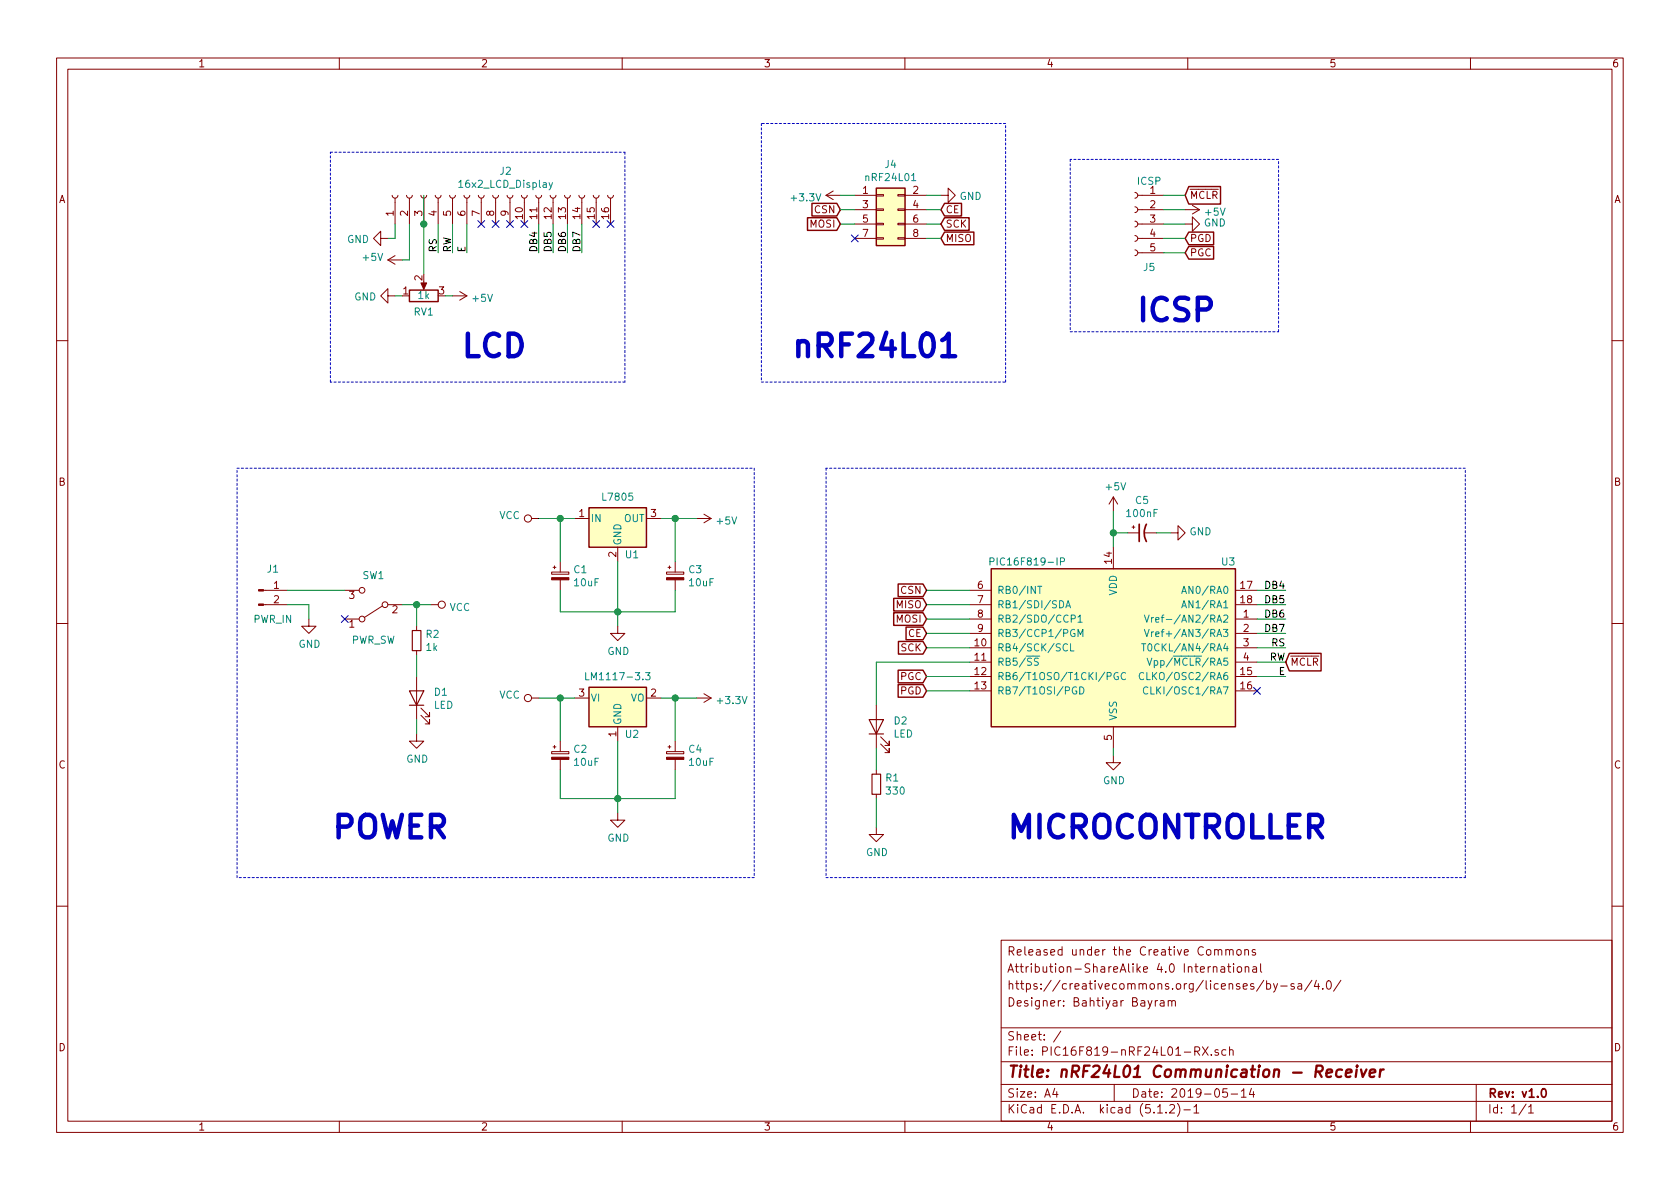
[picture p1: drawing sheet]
<svg xmlns="http://www.w3.org/2000/svg" width="297mm" height="210mm" viewBox="0 0 297 210" stroke-linecap="round" stroke-linejoin="round" font-family="sans-serif">
<g fill="none" stroke="#840000" stroke-width=".18">
<path d="M10 10.3h277v189.9h-277zM12 12.2h273v186.1h-273zM60 10.3v1.9M110 10.3v1.9M160 10.3v1.9M210 10.3v1.9M260 10.3v1.9M69.3 34.5l.1 .3 .4 .2 .4-.1 .2-.4M69.8 35v4.6M71.9 34.5l.1 .3 .3 .2 .4-.1 .2-.4M72.4 35v4.6M74.4 34.5l.1 .3 .4 .2 .3-.1 .2-.4"/>
<path d="M74.9 35v4.6M77 34.5l.1 .3 .3 .2 .4-.1 .2-.4M77.5 35v4.6M79.5 34.5l.1 .3 .3 .2 .4-.1 .2-.4M80 35v4.6M82 34.5l.1 .3 .4 .2 .4-.1 .2-.4M82.5 35v4.6M84.6 34.5l.1 .3 .3 .2 .4-.1 .2-.4M85.1 35v4.6M87.1 34.5l.1 .3 .4 .2 .3-.1 .2-.4M87.6 35v4.6M89.7 34.5l.1 .3 .3 .2 .4-.1 .2-.4"/>
<path d="M90.2 35v4.6M92.2 34.5l.1 .3 .3 .2 .4-.1 .2-.4M92.7 35v4.6M94.7 34.5l.1 .3 .4 .2 .4-.1 .2-.4M95.2 35v4.6M97.3 34.5l.1 .3 .3 .2 .4-.1 .2-.4M97.8 35v4.6M99.8 34.5l.1 .3 .4 .2 .3-.1 .2-.4M100.3 35v4.6M102.4 34.5l.1 .3 .3 .2 .4-.1 .2-.4M102.9 35v4.6M104.9 34.5l.1 .3 .3 .2 .4-.1 .2-.4"/>
<path d="M105.4 35v4.6M107.4 34.5l.1 .3 .4 .2 .4-.1 .2-.4M107.9 35v4.6M146 34.5h2.6M146 34.5l1.3 .8M147.3 33.8l-1.3 .7M151.1 34.5h3.8M151.1 37.1h3.8M151.1 39.6h3.8M154.9 39.5h1.3v.2h-1.3zM154.9 37h1.3v.2h-1.3zM154.9 34.4h1.3v.3h-1.3z"/>
<path d="M158.7 39.5h1.3v.2h-1.3zM158.7 37h1.3v.2h-1.3zM158.7 34.4h1.3v.3h-1.3zM160 34.5h3.8M160 37.1h3.8M160 39.6h3.8M166.4 34.5h1.2v1.3l1.3-1.3-1.3-1.2v1.2M200.7 39.1l.3 .1 .2 .3-.2 .4-.3 .2M200.7 36.6l.3 .1 .2 .3-.2 .4-.3 .2M200.7 34l.3 .2 .2 .2-.2 .5-.3 .1M201.2 34.5h4.5M201.2 37.1h4.5"/>
<path d="M201.2 39.6h4.5M209.5 39.6h1.3v-1.3l1.3 1.3-1.3 1.3v-1.3M209.5 37.1h2.6M210.8 36.3l1.3 .8M212.1 37.1l-1.3 .7M67.3 42.2v-1.3l-1.3 1.3 1.3 1.2v-1.2h1.3M68.6 52.3v-1.3l-1.3 1.3 1.3 1.3v-1.3h1.2M68.6 46l1.2 .7M68.6 46h2.5M69.8 45.2l-1.2 .8M74.9 49.8v1M80 52.3h2.5"/>
<path d="M81.3 51.6l1.2 .7M82.5 52.3l-1.2 .8M151.1 42.2h3.8M154.9 42h1.3v.3h-1.3zM158.7 42h1.3v.3h-1.3zM160 42.2h3.8M200.7 44.2l.3 .1 .2 .3-.2 .4-.3 .2M200.7 41.7l.3 .1 .2 .3-.2 .4-.3 .2M201.2 42.2h4.5M201.2 44.7h4.5M10 60.2h2M285 60.2h2"/>
<path d="M94 91.7h1.2M99.1 99.3v1.9M101.6 91.7h2.5M109.2 96.8v2.5M114.3 91.7h2.5M119.4 99.3v1.9M123.2 91.7h2.5M124.5 90.9l1.2 .8M125.7 91.7l-1.2 .8M196.8 87.9v2.5M196.8 96.8v3.8M196.8 87.9l-.7 1.2"/>
<path d="M196.8 87.9l.8 1.2M199.4 94.2h2M200.2 93.2h.5M200.4 93v.5M202.4 94.2h2.1M207 94.2h1.3v-1.2l1.2 1.2-1.2 1.3v-1.3M10 110.3h2M46.6 104.4h4.2M46.6 106.9h4.2M54.6 109.5v1.2h1.3l-1.3 1.3-1.3-1.3h1.3M61 109.5h2.5M61 104.4h2.5"/>
<path d="M67.6 107.2l-3.2 2M68.6 106.9h2.5M73.7 110.7v.8M73.7 115.1v.7M73.7 119.6v7.6M76.2 106.9h1.3M97.5 101.2h3.1v.3h-3.1zM97.8 100.3h.5M98 100.1v.5M99.1 102.5v1.9M109.2 110.7v1.3h1.3l-1.3 1.3-1.3-1.3h1.3M117.9 101.2h3v.3h-3z"/>
<path d="M118.1 100.3h.5M118.4 100.1v.5M119.4 102.5v1.9M171.4 109.5h3.9M171.4 114.5h3.9M171.4 117.1h3.9M171.4 119.6h3.9M171.4 104.4h3.9M171.4 106.9h3.9M171.4 112h3.9M218.4 109.5h3.8M218.4 114.5h3.8"/>
<path d="M218.4 117.1h3.8M218.4 119.6h3.8M218.4 104.4h3.8M218.4 106.9h3.8M218.4 112h3.8M285 110.3h2M73.7 129.8v1.3h1.2l-1.2 1.2-1.3-1.2h1.3M74.4 126.5l1.5 1.5v-.8v.8h-.7M74.4 125.2l1.5 1.5v-.7v.7h-.7M94 123.4h1.2M97.5 132.9h3.1v.4h-3.1zM97.8 132.1h.5"/>
<path d="M98 131.8v.5M99.1 131.1v1.8M99.1 134.3v1.8M101.6 123.4h2.5M109.2 128.5v2.6M114.3 123.4h2.5M117.9 132.9h3v.4h-3zM118.1 132.1h.5M118.4 131.8v.5M119.4 131.1v1.8M119.4 134.3v1.8M123.2 123.4h2.5"/>
<path d="M124.5 122.7l1.2 .7M125.7 123.4l-1.2 .8M154.9 124.7v7.6M154.9 136.1v.8M155.7 131.6l1.5 1.5v-.8v.8h-.7M155.7 130.3l1.5 1.5v-.7v.7h-.7M171.4 122.2h3.9M196.8 133.6v1.3h1.3l-1.3 1.2-1.2-1.2h1.2M196.8 128.5v3.8M218.4 122.2h3.8M109.2 143.8v1.2h1.3l-1.3 1.3-1.3-1.3h1.3M154.9 146.3v1.3h1.3l-1.3 1.2-1.2-1.2h1.2"/>
<path d="M154.9 140.5v.7M10 160.2h2M177 166.3h108v32h-108zM203.7 176.9l-.5 1.4-.2 .1M204.3 176.9v1M204.7 176.9l-.4 .2v.1M205.2 177h.6v.9M205.8 177.3l-.5 .1-.2 .2 .2 .3 .5-.1M206.6 177.1v-.1a.37 .37 0 0 1 .6 .1v.8M206.6 176.9v1M207.2 177.1l.2-.2 .3 .1 .1 .9M214.5 171.1l.3-.2 .3 .1 .1 .9"/>
<path d="M214.5 170.9v1M214.8 168a.37 .37 0 0 1 .6 .1v.8M215.4 168.1l.2-.2 .4 .1v.9M215.9 171h.6v.9M216.5 171.3l-.5 .1a.29 .29 0 0 0-.2 .2 .29 .29 0 0 0 .2 .3h.5M216.7 168h.1a.37 .37 0 0 1 .6 .1v.8M216.7 167.9v1M217 170.9h.6M217.2 170.4v1.3l.4 .2M217.4 168.1v-.1a.37 .37 0 0 1 .6 .1v.8M218.1 170.4v.2M218.1 170.9v1"/>
<path d="M218.7 168l.2-.1 .5 .1v.8l-.2 .1-.5-.1zM218.8 171.1l.2-.2 .5 .2v.7l-.2 .1-.5-.1zM220.1 168h.1a.37 .37 0 0 1 .6 .1v.8M220.1 167.9v1M220.2 171.1l.2-.2 .4 .1v.9M220.2 170.9v1M221.5 171h.6l.1 .9M221.9 168l-.3-.1-.2 .2 .1 .2 .4 .2v.3h-.5M222.2 171.3l-.5 .1a.29 .29 0 0 0-.2 .2 .29 .29 0 0 0 .2 .3h.5M222.9 170.4v1.3l.2 .2M223.4 173.3l-1.2 2M224 174l.4-.1 .3 .3-.2 .6h-.5"/>
<path d="M224 173.4v1.5M225.2 173.9l.3 1M225.9 173.9l-.5 1.4-.2 .1M226.4 174.4h1.2M228.8 174l-.4-.1-.2 .2 .1 .3 .5 .1v.3h-.6M229.5 174h.6v.9M230.1 174.3l-.4 .1-.3 .2 .3 .3 .4-.1M232 173.3l-1.3 2M232.7 173.3l-.3 1.1h.9M233.1 173.9v1M233.9 174.8v.1M234.6 173.6l.3-.2a.8 .8 0 0 1 .5 .8 .8 .8 0 0 1-.5 .7l-.3-.1-.1-.4z"/>
<path d="M237.1 173.3l-1.3 2M285 160.2h2M60 198.3v1.9M110 198.3v1.9M160 198.3v1.9M177 194.8h108M177 191.8h108M177 187.8h108M177 181.8h108M186.5 192.5l-.4 1h1M186.8 193v1M187.6 182.3l-1.3 2"/>
<path d="M197 191.8v3M204.7 196.8h.8M206.2 196.7v.1M206.8 195.5l.2-.2h.4l.2 .2 .1 .3-.1 .2-.8 .8h.9M208.2 195.1a1.71 1.71 0 0 1 0 2.3M209.3 196.3h1.2M210 198.3v1.9M211.1 195.8l.4-.5v1.5M211.1 196.8h.9M211.3 185.9l.7-.1 .1-.2-.1-.3-.2-.2h-.5v1.5M211.6 185.9l.5 .7M212.6 185.1l1 1.5"/>
<path d="M213.6 185.1l-1 1.5M214.2 186.5v.1M215.4 185.7a.37 .37 0 0 0-.6 .1l.1 .2 .5 .2 .1 .1-.3 .3-.4-.1M216.7 185.7l-.4-.1-.3 .3 .1 .6 .2 .1 .4-.1M217 192.5h-.7l-.1 .7 .2-.1 .5 .1 .1 .2v.5l-.2 .1-.6-.1M217.4 185.7a.37 .37 0 0 1 .6 .1v.8M217.4 185.1v1.5M217.7 193.5h1.1M219.5 193l.4-.5v1.5M219.5 194h.8M221.3 192.5l-.4 1h.9M221.6 193v1"/>
<path d="M260 198.3v1.9M261 191.8v6.5M269.8 195.2l-1.2 2M270.3 195.8l.4-.5v1.5M270.3 196.8h.8"/>
<circle cx="93.3" cy="91.7" r=".63"/>
<circle cx="64" cy="104.4" r=".51"/>
<circle cx="64" cy="109.5" r=".51"/>
<circle cx="68.1" cy="106.9" r=".51"/>
<circle cx="78.1" cy="106.9" r=".63"/>
<circle cx="93.3" cy="123.4" r=".63"/>
</g>
<path d="M201.4 92.7v3.1M202.7 92.7a3.2 3.2 0 0 0 0 3.1M272.7 192.7l.2-.2a.81 .81 0 0 1 .6 .6 .81 .81 0 0 1-.3 .8l-.2 .1a.79 .79 0 0 1-.3-1.3z" fill="none" stroke="#840000" stroke-width=".3"/>
<path d="M237.3 189.2a.68 .68 0 0 0-1 .3v.8l.3 .1 .5-.1M238 189.8l1-.2-.1-.4-.5-.1-.4 .3v.9l.2 .1 .6-.1M239.9 189.1l-.2 1.3M240 188.4l-.1 .2M240.6 189.1l.3 1.3 .7-1.3M242.2 189.8l1-.2-.1-.4-.6-.1-.3 .3v.9l.2 .1 .6-.1M244.1 189.1l-.2 1.3M244.7 189.1a.5 .5 0 0 0-.7 .4" fill="none" stroke="#840000" stroke-width=".41"/>
<g fill="#ffffc2" stroke="#ffffc2" stroke-width=".18">
<path d="M175.3 100.6h43.1v27.9h-43.1z"/>
<path d="M154.9 33.3h5.1v10.1h-5.1z"/>
<path d="M104.1 89.8h10.2v7h-10.2z"/>
<path d="M104.1 121.5h10.2v7h-10.2z"/>
</g>
<g fill="none" stroke="#840000" stroke-width=".25">
<path d="M142.8 38.5h5.2l.6 1.1-.6 1.1h-5.2zM143.6 36h4.4l.6 1.1-.6 1.1h-4.4zM154.9 33.3h5.1v10.1h-5.1zM167 36h3v2.2h-3l-.6-1.1zM167 38.5h4.3v2.2h-4.3l-.6-1.1zM210.2 33h5.6v3.1h-5.6l-.7-1.6zM72.4 51.3h5.1v2h-5.1zM167 41h5.2v2.3h-5.2l-.6-1.1zM210.2 41h4.4v2.3h-4.4l-.7-1.1zM210.2 43.6h4.4v2.2h-4.4l-.7-1.1zM104.1 89.8h10.2v7h-10.2zM158 105.8h5.2l.6 1.1-.6 1.1h-5.2z"/>
<path d="M158 108.4h5.2l.6 1.1-.6 1.1h-5.2zM158.8 118.5h4.4l.6 1.1-.6 1.1h-4.4zM158.8 103.3h4.4l.6 1.1-.6 1.1h-4.4zM158.9 113.4h4.3l.6 1.1-.6 1.2h-4.3zM160.2 110.9h3l.6 1.1-.6 1.1h-3zM175.3 100.6h43.1v27.9h-43.1zM228 115.5h5.6v3.1h-5.6l-.7-1.5zM104.1 121.5h10.2v7h-10.2zM158.8 121.1h4.4l.6 1.1-.6 1.1h-4.4z"/>
</g>
<g fill="none" stroke="#008484" stroke-width=".18">
<path d="M97.1 32.3l.3 .8M97.7 32.3l-.4 1.1-.2 .2M161.2 31.9h.7M175 99.3h.6l.2-.2-.1-.3-.2-.2h-.5v1.3M187.5 99.3l.7-.1v-.4l-.2-.2h-.5v1.3M103.6 118.9v1.3h.6M114.1 118.9h.8l-.4 .5 .4 .2v.4l-.2 .2-.6-.1M182.6 116h1.2M183.5 103.7h.7M183.6 116.5l-.5-.1-.2 .1 .1 .4 .5 .3 .1 .2-.2 .2h-.5M183.8 103.7v1.2M187.4 106.2a.64 .64 0 0 1 .7 .7 .64 .64 0 0 1-.7 .6z"/>
<path d="M188.4 107.5l.4-1.3 .5 1.3M188.5 107.1h.7M188.7 114a.51 .51 0 0 0-.6 0 .51 .51 0 0 0-.1 .6 .46 .46 0 0 0 .2 .5 .46 .46 0 0 0 .5-.1M189.3 113.8v1.3h.6M189.4 109.4h.6l.1-.5-.2-.1h-.5v1.2M190 111.4a.59 .59 0 0 0-.7 .5 .59 .59 0 0 0 .7 .6l.1-.5h-.3M190.6 109.1l.4-.3v1.2M190.6 112.6v-1.3l.4 .9 .5-.9v1.3M190.6 110h.7M197.7 119a.59 .59 0 0 0-.8 .6 .59 .59 0 0 0 .8 .5v-.4h-.2M199 119a.6 .6 0 0 0-.8 .5 .6 .6 0 0 0 .6 .7l.2-.1M201.9 113.8h.7"/>
<path d="M202.2 119a.6 .6 0 0 0-.8 .5 .6 .6 0 0 0 .6 .7l.2-.1M202.2 113.8v1.3M202.3 108.8l.5 1.2 .4-1.2M202.3 111.3l.5 1.3 .4-1.3M202.8 116.4l.5 1.2 .4-1.2M203.1 114l.2-.2a.69 .69 0 0 1 .4 .7 .69 .69 0 0 1-.4 .6l-.3-.2-.1-.3zM203.6 109.2v.8M203.6 111.7v.9M204 109.2l-.4 .2M204 111.7l-.4 .3M204.3 109.6l.6-.1v-.3h-.4l-.2 .2 .1 .6h.5M208.9 104.9l.4-1.2 .5 1.2"/>
<path d="M208.9 107.5l.4-1.3 .5 1.3M209 104.6h.7M209 107.1h.7M190.3 121.5a.59 .59 0 0 0-.7 .6 .59 .59 0 0 0 .7 .6l.1-.5h-.3M190.9 121.5a.64 .64 0 0 1 .7 .6 .64 .64 0 0 1-.7 .6zM202.9 121.6a.6 .6 0 0 0-.8 .4 .6 .6 0 0 0 .6 .7l.2-.1"/>
</g>
<g fill="#840000" stroke="#840000" stroke-width=".18">
<path d="M45.7 106.8h.9v.3h-.9z"/>
<path d="M45.7 104.3h.9v.2h-.9z"/>
<path d="M97.5 133.9h3.1v.4h-3.1z"/>
<path d="M117.9 133.9h3v.4h-3z"/>
<path d="M117.9 102.2h3v.3h-3z"/>
<path d="M97.5 102.2h3.1v.3h-3.1z"/>
<path d="M74.4 50h1l-.5 1.2z"/>
</g>
<path d="M72.9 111.5h1.5v3.6h-1.5zM72.4 122.2h2.5l-1.2 2.5zM72.4 124.7h2.5M153.7 127.2h2.5l-1.3 2.6zM153.7 129.8h2.5M154.2 136.9h1.5v3.6h-1.5z" fill="none" stroke="#840000" stroke-width=".2"/>
<g fill="none" stroke="#008400" stroke-width=".18">
<path d="M69.8 39.6v2.6h-1.2M72.4 39.6v6.4h-1.3M74.9 34.5v14M77.5 39.6v5.1M80 39.6v5.1M82.5 39.6v5.1M95.2 39.6v5.1M97.8 39.6v5.1M100.3 39.6v5.1M102.9 39.6v5.1M148.6 34.5h2.5M148.6 37.1h2.5"/>
<path d="M148.6 39.6h2.5M163.8 34.5h2.6M163.8 37.1h2.6M163.8 39.6h2.6M205.7 34.5h3.8M205.7 37.1h3.8M205.7 39.6h3.8M69.8 52.3h1.3M78.7 52.3h1.3M163.8 42.2h2.6M205.7 42.2h3.8M205.7 44.7h3.8"/>
<path d="M95.2 91.7h6.4M99.1 91.7v7.6M109.2 99.3v11.4M116.8 91.7h6.4M119.4 91.7v7.6M196.8 94.2h2.6M196.8 90.4v6.4M204.5 94.2h2.5M50.8 106.9h3.8v2.6M50.8 104.4h10.2M71.1 106.9h5.1M73.7 106.9v3.8"/>
<path d="M73.7 115.8v3.8M99.1 104.4v3.8h20.3v-3.8M163.8 106.9h7.6M163.8 104.4h7.6M163.8 119.6h7.6M163.8 109.5h7.6M163.8 114.5h7.6M163.8 112h7.6M171.4 117.1h-16.5v7.6M222.2 106.9h5.1M222.2 104.4h5.1M222.2 119.6h5.1"/>
<path d="M222.2 109.5h5.1M222.2 114.5h5.1M222.2 112h5.1M222.2 117.1h5.1M73.7 127.2v2.6M95.2 123.4h6.4M99.1 136.1v5.1h20.3v-5.1M99.1 123.4v7.7M109.2 131.1v12.7M116.8 123.4h6.4M119.4 123.4v7.7M154.9 132.3v3.8"/>
<path d="M163.8 122.2h7.6M196.8 132.3v1.3M154.9 141.2v5.1"/>
</g>
<g fill="#008400" stroke="#008400" stroke-width=".25">
<circle cx="109.2" cy="141.2" r=".51"/>
<circle cx="109.2" cy="108.2" r=".51"/>
<circle cx="73.7" cy="106.9" r=".51"/>
<circle cx="99.1" cy="123.4" r=".51"/>
<circle cx="99.1" cy="91.7" r=".51"/>
<circle cx="196.9" cy="94.2" r=".51"/>
<circle cx="119.4" cy="123.4" r=".51"/>
<circle cx="119.4" cy="91.7" r=".51"/>
<circle cx="74.9" cy="39.6" r=".51"/>
</g>
<g fill="none" stroke="#000084" stroke-width=".18">
<path d="M84.5 39l1.2 1.2M85.7 39l-1.2 1.2M87 39l1.2 1.2M88.2 39l-1.2 1.2M89.6 39l1.2 1.2M90.8 39l-1.2 1.2M92.1 39l1.2 1.2M93.3 39l-1.2 1.2M104.8 39l1.2 1.2M106 39l-1.2 1.2M107.3 39l1.3 1.2M108.6 39l-1.3 1.2"/>
<path d="M150.5 41.5l1.2 1.3M151.7 41.5l-1.2 1.3M60.4 108.9l1.2 1.2M61.6 108.9l-1.2 1.2M221.6 121.6l1.3 1.2M222.9 121.6l-1.3 1.2"/>
</g>
<g fill="none" stroke="#0000c2" stroke-width=".18" stroke-dasharray=".4 .4">
<path d="M58.4 26.9h52.1M110.5 26.9v40.7M134.6 21.8v45.8M177.8 21.8h-43.2M189.2 28.2v30.5M226.1 28.2h-36.9M189.2 58.7h36.9M226.1 58.7v-30.5M58.4 67.6v-40.7M110.5 67.6h-52.1M134.6 67.6h43.2M177.8 67.6v-45.8"/>
<path d="M41.9 82.8h91.4M133.3 82.8v72.4M146 82.8v72.4M259.1 82.8h-113.1M41.9 155.2v-72.4M133.3 155.2h-91.4M146 155.2h113.1M259.1 155.2v-72.4"/>
</g>
<path d="M166.6 60.1l.4-.2 .7-.9v4M166.6 63h2.3" fill="none" stroke="#0000c2" stroke-width=".79"/>
<g font-size="5.6" fill="#0000c2">
<text x="200.7" y="56.8">ICSP</text>
<text x="81.3" y="63.2">LCD</text>
<text x="139.7" y="63.2">nRF24L01</text>
<text x="58.4" y="148.3">POWER</text>
<text x="177.8" y="148.3">MICROCONTROLLER</text>
</g>
<text font-size="2.8" fill="#840000" x="178" y="190.5">Title: nRF24L01 Communication - Receiver</text>
<g font-size="2.1" fill="#840000">
<text x="178" y="172">Attribution-ShareAlike 4.0 International</text>
<text x="178" y="169">Released under the Creative Commons</text>
<text x="178" y="178">Designer: Bahtiyar Bayram</text>
<text x="178" y="175">https://creativecommons.org/licenses/by-sa/4.0/</text>
<text x="178" y="184">Sheet: /</text>
<text x="178" y="186.7">File: PIC16F819-nRF24L01-RX.sch</text>
<text x="178" y="196.9">KiCad E.D.A. kicad (5.1.2)-1</text>
<text x="178" y="194.1">Size: A4</text>
<text x="200" y="194.1">Date: 2019-05-14</text>
<text x="263" y="194.1">Rev: v1.0</text>
<text x="263" y="196.9">Id: 1/1</text>
</g>
<g font-size="1.8" fill="#840000">
<text x="35" y="11.9">1</text>
<text x="85" y="11.9">2</text>
<text x="135" y="11.9">3</text>
<text x="185" y="11.9">4</text>
<text x="235" y="11.9">5</text>
<text x="285" y="11.9">6</text>
<text x="10.4" y="35.9">A</text>
<text x="152.6" y="34.3">1</text>
<text x="161.4" y="34.3">2</text>
<text x="203.4" y="34.3">1</text>
<text x="210.3" y="35.2">MCLR</text>
<text x="285.4" y="35.9">A</text>
<text x="69.6" y="38.2" transform="rotate(-90 69.6 38.2)">1</text>
<text x="72.1" y="38.2" transform="rotate(-90 72.1 38.2)">2</text>
<text x="74.7" y="38.2" transform="rotate(-90 74.7 38.2)">3</text>
<text x="77.2" y="38.2" transform="rotate(-90 77.2 38.2)">4</text>
<text x="79.8" y="38.2" transform="rotate(-90 79.8 38.2)">5</text>
<text x="82.3" y="38.2" transform="rotate(-90 82.3 38.2)">6</text>
<text x="84.8" y="38.2" transform="rotate(-90 84.8 38.2)">7</text>
<text x="87.4" y="38.2" transform="rotate(-90 87.4 38.2)">8</text>
<text x="89.9" y="38.2" transform="rotate(-90 89.9 38.2)">9</text>
<text x="92.5" y="38.7" transform="rotate(-90 92.5 38.7)">10</text>
<text x="95" y="38.7" transform="rotate(-90 95 38.7)">11</text>
<text x="97.5" y="38.7" transform="rotate(-90 97.5 38.7)">12</text>
<text x="100.1" y="38.7" transform="rotate(-90 100.1 38.7)">13</text>
<text x="102.6" y="38.7" transform="rotate(-90 102.6 38.7)">14</text>
<text x="105.2" y="38.7" transform="rotate(-90 105.2 38.7)">15</text>
<text x="107.7" y="38.7" transform="rotate(-90 107.7 38.7)">16</text>
<text x="143.3" y="40.3">MOSI</text>
<text x="144.1" y="37.7">CSN</text>
<text x="152.6" y="36.8">3</text>
<text x="152.6" y="39.4">5</text>
<text x="152.6" y="41.9">7</text>
<text x="161.4" y="36.8">4</text>
<text x="161.4" y="39.4">6</text>
<text x="161.4" y="41.9">8</text>
<text x="167.2" y="37.7">CE</text>
<text x="167.2" y="40.3">SCK</text>
<text x="203.4" y="36.8">2</text>
<text x="203.4" y="39.4">3</text>
<text x="203.4" y="41.9">4</text>
<text x="167.2" y="42.8">MISO</text>
<text x="203.4" y="44.4">5</text>
<text x="210.3" y="42.8">PGD</text>
<text x="210.3" y="45.3">PGC</text>
<text x="71.3" y="52.1">1</text>
<text x="74.7" y="49.6" transform="rotate(-90 74.7 49.6)">2</text>
<text x="77.6" y="52.1">3</text>
<text x="10.4" y="85.9">B</text>
<text x="285.4" y="85.9">B</text>
<text x="102.4" y="91.4">1</text>
<text x="115.1" y="91.4">3</text>
<text x="109" y="98.5" transform="rotate(-90 109 98.5)">2</text>
<text x="196.6" y="99.6" transform="rotate(-90 196.6 99.6)">14</text>
<text x="48.4" y="104.1">1</text>
<text x="48.4" y="106.7">2</text>
<text x="61.7" y="105.9">3</text>
<text x="158.5" y="107.6">MISO</text>
<text x="159.3" y="105">CSN</text>
<text x="172.9" y="104.1">6</text>
<text x="172.9" y="106.7">7</text>
<text x="219.4" y="104.1">17</text>
<text x="219.4" y="106.7">18</text>
<text x="61.7" y="111">1</text>
<text x="69.4" y="108.5">2</text>
<text x="158.5" y="110.1">MOSI</text>
<text x="160.6" y="112.6">CE</text>
<text x="172.9" y="109.2">8</text>
<text x="172.9" y="111.8">9</text>
<text x="219.9" y="109.2">1</text>
<text x="219.9" y="111.8">2</text>
<text x="159.3" y="115.2">SCK</text>
<text x="172.4" y="114.3">10</text>
<text x="172.4" y="116.8">11</text>
<text x="172.4" y="119.4">12</text>
<text x="219.4" y="119.4">15</text>
<text x="219.9" y="114.3">3</text>
<text x="219.9" y="116.8">4</text>
<text x="228.1" y="117.7">MCLR</text>
<text x="102.4" y="123.2">3</text>
<text x="115.1" y="123.2">2</text>
<text x="159.2" y="122.8">PGD</text>
<text x="159.2" y="120.3">PGC</text>
<text x="172.4" y="121.9">13</text>
<text x="219.4" y="121.9">16</text>
<text x="109" y="130.3" transform="rotate(-90 109 130.3)">1</text>
<text x="196.6" y="130.9" transform="rotate(-90 196.6 130.9)">5</text>
<text x="10.4" y="135.9">C</text>
<text x="285.4" y="135.9">C</text>
<text x="10.4" y="185.9">D</text>
<text x="285.4" y="185.9">D</text>
<text x="35" y="199.9">1</text>
<text x="85" y="199.9">2</text>
<text x="135" y="199.9">3</text>
<text x="185" y="199.9">4</text>
<text x="235" y="199.9">5</text>
<text x="285" y="199.9">6</text>
</g>
<g font-size="1.8" fill="#008484">
<text x="156.5" y="29.7">J4</text>
<text x="81.5" y="33.2">16x2_LCD_Display</text>
<text x="88.4" y="30.9">J2</text>
<text x="140.1" y="35.6">+3.3V</text>
<text x="153.3" y="32">nRF24L01</text>
<text x="169.7" y="35.4">GND</text>
<text x="201.1" y="32.7">ICSP</text>
<text x="212.9" y="40.1">GND</text>
<text x="213.2" y="38.1">+5V</text>
<text x="61.4" y="43">GND</text>
<text x="64.3" y="46.1">+5V</text>
<text x="202.2" y="47.9">J5</text>
<text x="62.6" y="53.1">GND</text>
<text x="74" y="52.9">1k</text>
<text x="83.7" y="53.4">+5V</text>
<text x="73.2" y="55.8">RV1</text>
<text x="106.7" y="88.5">L7805</text>
<text x="195.6" y="86.7">+5V</text>
<text x="200.8" y="89.1">C5</text>
<text x="88.3" y="91.8">VCC</text>
<text x="104.4" y="92.3">IN</text>
<text x="110.3" y="92.3">OUT</text>
<text x="126.8" y="92.8">+5V</text>
<text x="199.4" y="91.4">100nF</text>
<text x="210.3" y="94.7">GND</text>
<text x="47.3" y="101.3">J1</text>
<text x="101.5" y="101.4">C1</text>
<text x="109.9" y="96.5" transform="rotate(-90 109.9 96.5)">GND</text>
<text x="110.6" y="98.7">U1</text>
<text x="121.8" y="101.4">C3</text>
<text x="176" y="100">PIC16F819-IP</text>
<text x="216.1" y="100">U3</text>
<text x="64.1" y="102.4">SW1</text>
<text x="101.6" y="103.7">10uF</text>
<text x="121.9" y="103.7">10uF</text>
<text x="176.3" y="105">RB0/INT</text>
<text x="176.3" y="107.6">RB1/SDI/SDA</text>
<text x="197.5" y="105.3" transform="rotate(-90 197.5 105.3)">VDD</text>
<text x="209.9" y="105">AN0/RA0</text>
<text x="209.9" y="107.6">AN1/RA1</text>
<text x="44.8" y="110.2">PWR_IN</text>
<text x="62.1" y="113.8">PWR_SW</text>
<text x="75.4" y="112.8">R2</text>
<text x="79.5" y="108">VCC</text>
<text x="176.3" y="110.1">RB2/SDO/CCP1</text>
<text x="176.3" y="112.6">RB3/CCP1/PGM</text>
<text x="204.9" y="112.6">Vref+/AN3/RA3</text>
<text x="205.3" y="110.1">Vref-/AN2/RA2</text>
<text x="52.8" y="114.5">GND</text>
<text x="75.4" y="115.1">1k</text>
<text x="107.4" y="115.8">GND</text>
<text x="176.3" y="115.2">RB4/SCK/SCL</text>
<text x="176.3" y="117.7">RB5/SS</text>
<text x="203.7" y="115.2">T0CKL/AN4/RA4</text>
<text x="204.4" y="117.7">Vpp/MCLR/RA5</text>
<text x="76.7" y="125.3">LED</text>
<text x="76.8" y="123">D1</text>
<text x="88.3" y="123.5">VCC</text>
<text x="104.4" y="124.1">VI</text>
<text x="104.5" y="120.3">LM1117-3.3</text>
<text x="111.5" y="124.1">VO</text>
<text x="127" y="124.5">+3.3V</text>
<text x="176.3" y="120.3">RB6/T1OSO/T1CKI/PGC</text>
<text x="176.3" y="122.8">RB7/T1OSI/PGD</text>
<text x="203.1" y="120.3">CLKO/OSC2/RA6</text>
<text x="204" y="122.8">CLKI/OSC1/RA7</text>
<text x="109.9" y="128.3" transform="rotate(-90 109.9 128.3)">GND</text>
<text x="110.6" y="130.5">U2</text>
<text x="158" y="130.4">LED</text>
<text x="158.1" y="128.1">D2</text>
<text x="197.5" y="127.5" transform="rotate(-90 197.5 127.5)">VSS</text>
<text x="71.8" y="134.9">GND</text>
<text x="101.5" y="133.1">C2</text>
<text x="101.6" y="135.4">10uF</text>
<text x="121.8" y="133.1">C4</text>
<text x="121.9" y="135.4">10uF</text>
<text x="156.6" y="138.2">R1</text>
<text x="156.8" y="140.5">330</text>
<text x="195" y="138.7">GND</text>
<text x="107.4" y="148.8">GND</text>
<text x="153.1" y="151.4">GND</text>
</g>
<g font-size="1.8">
<text x="77.2" y="44.7" transform="rotate(-90 77.2 44.7)">RS</text>
<text x="79.8" y="44.7" transform="rotate(-90 79.8 44.7)">RW</text>
<text x="82.3" y="44.7" transform="rotate(-90 82.3 44.7)">E</text>
<text x="95" y="44.7" transform="rotate(-90 95 44.7)">DB4</text>
<text x="97.5" y="44.7" transform="rotate(-90 97.5 44.7)">DB5</text>
<text x="100.1" y="44.7" transform="rotate(-90 100.1 44.7)">DB6</text>
<text x="102.6" y="44.7" transform="rotate(-90 102.6 44.7)">DB7</text>
<text x="223.8" y="104.1">DB4</text>
<text x="223.8" y="106.7">DB5</text>
<text x="223.8" y="109.2">DB6</text>
<text x="223.8" y="111.8">DB7</text>
<text x="224.4" y="116.8">RW</text>
<text x="224.9" y="114.3">RS</text>
<text x="226.2" y="119.4">E</text>
</g>
</svg>
